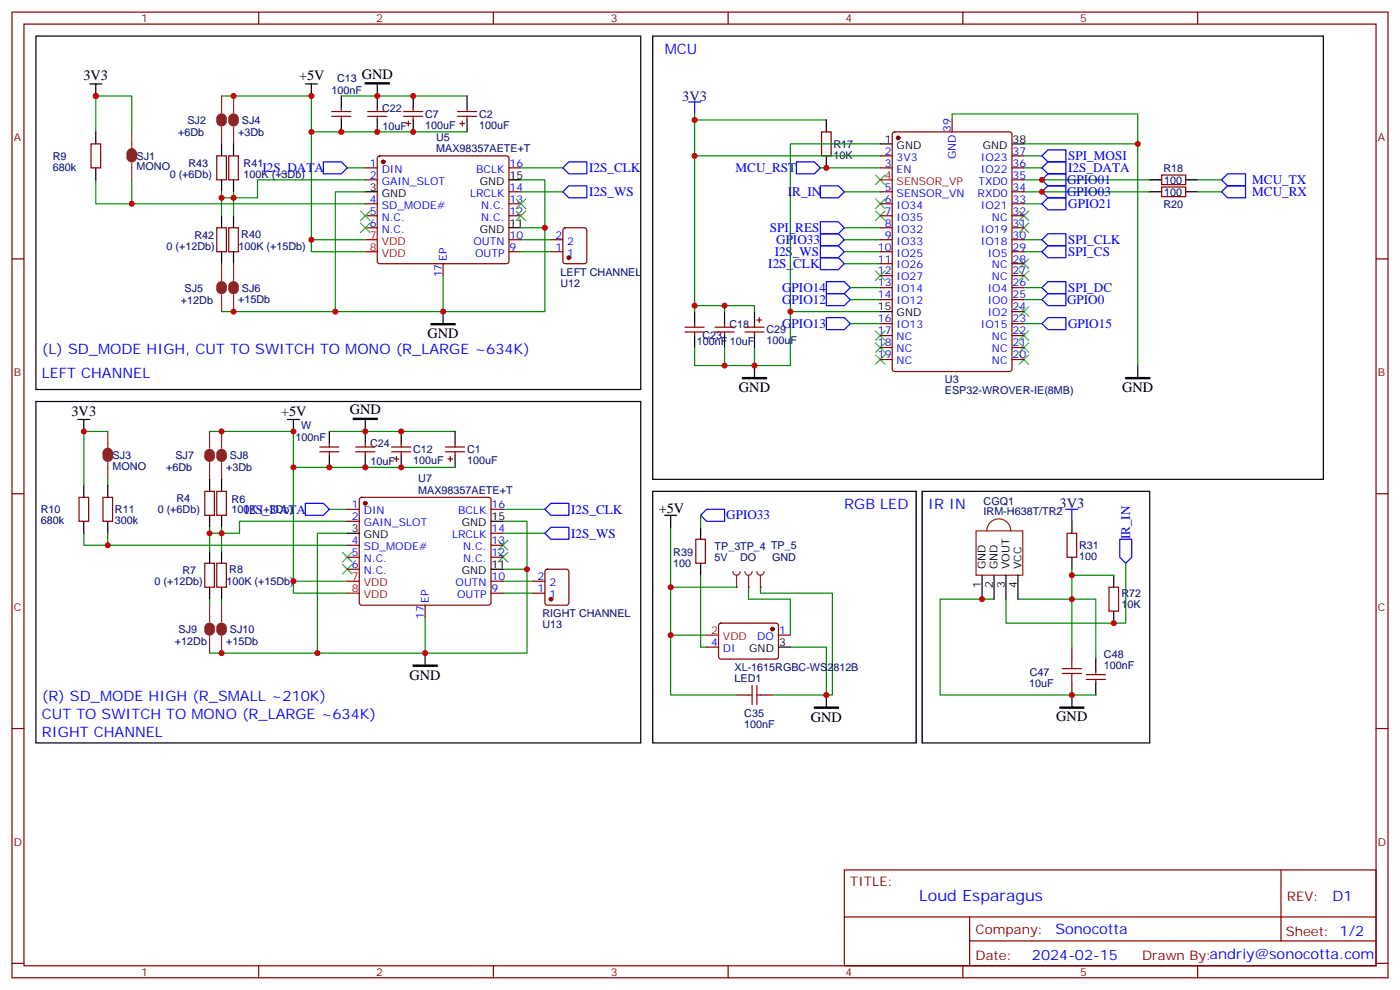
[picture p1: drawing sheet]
<svg xmlns="http://www.w3.org/2000/svg" width="412mm" height="292mm" viewBox="0 0 412 292" stroke-linecap="round" stroke-linejoin="round" font-family="sans-serif">
<g fill="none" stroke="#870000" stroke-width=".35">
<path d="M3.5 3.6h405.4v284.3h-405.4zM7.1 7.1h398.2v277.3h-398.2zM76.2 3.6v3.5M145.3 3.6v3.5M214.5 3.6v3.5M283.6 3.6v3.5M352.8 3.6v3.5M97.7 34.3h5.7M97.7 32.8h5.7M100.5 31.8v1M100.5 34.3v1M108.3 34.3h5.6"/>
<path d="M108.3 32.8h5.6M111.1 31.8v1M111.1 34.3v1M118.9 34.3h5.6M118.9 32.8h5.6M119.6 36.4h1.4M120.3 35.7v1.4M121.7 31.8v1M121.7 34.3v1M134.8 34.3h5.6M134.8 32.8h5.6M135.5 36.4h1.4"/>
<path d="M136.2 35.7v1.4M137.6 31.8v1M137.6 34.3v1M242 38.8h2.8v7.1h-2.8zM263.1 39l.4-.2h33.9l.6 .5 .1 69.4-.5 .6-34.1 .1-.6-.5-.1-69.4zM280.5 35.3v3.5M26.8 42.4h2.8v7h-2.8zM63.9 45.9h2.8v7.1h-2.8zM67.4 45.9h2.8v7.1h-2.8zM107.6 49.4h3.5M107.6 53h3.5M111.4 46.1l.4-.2h37.4l.5 .2 .2 .5v30.3l-.2 .5-.5 .2h-37.4l-.5-.2-.2-.5v-30.3z"/>
<path d="M149.9 49.4h3.6M149.9 56.5h3.6M259.3 49.4h3.5M259.3 56.5h3.5M259.3 45.9h3.5M298.1 49.4h3.5M298.1 53h3.5M298.1 56.5h3.5M298.1 45.9h3.5M342.2 51.5h7v2.9h-7zM342.2 55.1h7v2.8h-7zM3.5 76.2h3.6"/>
<path d="M63.9 67.1h2.8v7h-2.8zM67.4 67.1h2.8v7h-2.8zM107.6 60h3.5M107.6 63.5h3.5M107.6 67.1h3.5M130.5 77.6v3.6M149.9 60h3.6M149.9 63.5h3.6M149.9 74.1h3.6M149.9 70.6h3.6M162.3 74.1h3.5M162.3 70.6h3.5"/>
<path d="M166 67.3l.5-.2h5.7l.6 .4 .1 9.4-.5 .7h-5.9l-.6-.4-.1-9.4zM259.3 60h3.5M259.3 63.5h3.5M259.3 67.1h3.5M259.3 74.1h3.5M259.3 70.6h3.5M259.3 77.6h3.5M298.1 60h3.5M298.1 63.5h3.5M298.1 67.1h3.5M298.1 74.1h3.5M298.1 70.6h3.5"/>
<path d="M298.1 77.6h3.5M405.3 76.2h3.6M201.8 97.8h5.6M201.8 96.3h5.6M204.6 95.3v1M204.6 97.8v1M210.6 97.8h5.7M210.6 96.3h5.7M213.4 95.3v1M213.4 97.8v1M219.4 97.8h5.7M219.4 96.3h5.7"/>
<path d="M222.2 95.3v1M222.2 97.8v1M223 94.2h1.4M223.7 93.5v1.4M259.3 81.2h3.5M259.3 84.7h3.5M259.3 88.2h3.5M259.3 95.3h3.5M259.3 98.8h3.5M298.1 81.2h3.5M298.1 84.7h3.5M298.1 88.2h3.5"/>
<path d="M298.1 91.8h3.5M298.1 95.3h3.5M298.1 98.8h3.5M259.3 102.3h3.5M259.3 105.9h3.5M298.1 102.3h3.5M298.1 105.9h3.5M94.2 133h5.6M94.2 131.6h5.6M97 130.6v1M97 133v1.1M104.8 133h5.6"/>
<path d="M104.8 131.6h5.6M107.6 130.6v1M107.6 133v1.1M115.4 133h5.6M115.4 131.6h5.6M116.1 135.1h1.4M116.8 134.4v1.5M118.2 130.6v1M118.2 133v1.1M131.2 133h5.7M131.2 131.6h5.7M131.9 135.1h1.4"/>
<path d="M132.6 134.4v1.5M134.1 130.6v1M134.1 133v1.1M3.5 145.4h3.6M23.3 146.4h2.8v7.1h-2.8zM30.3 146.4h2.9v7.1h-2.9zM60.3 144.7h2.8v7h-2.8zM63.9 144.7h2.8v7h-2.8zM102.3 150h3.5M102.3 153.5h3.5M106.1 146.6l.4-.2h37.4l.5 .2 .2 .5v30.4l-.2 .5-.5 .2h-37.4l-.5-.2-.2-.5v-30.4zM144.6 150h3.6"/>
<path d="M144.6 157h3.6M205 158.8h2.8v7h-2.8zM314.3 157h2.8v7.1h-2.8zM405.3 145.4h3.6M60.3 165.8h2.8v7.1h-2.8zM63.9 165.8h2.8v7.1h-2.8zM102.3 160.5h3.5M102.3 164.1h3.5M102.3 167.6h3.5M125.2 178.2v3.5M144.6 160.5h3.6M144.6 164.1h3.6"/>
<path d="M144.6 174.7h3.6M144.6 171.1h3.6M157 174.7h3.5M157 171.1h3.5M160.7 167.8l.5-.2h5.7l.6 .4 .1 9.5-.5 .6-5.9 .1-.6-.5-.1-9.4zM326.7 172.9h2.8v7.1h-2.8zM208.1 190.5h3.6M211.9 183.7l.5-.2h16.5l.4 .7-.1 9.4-.6 .5-16.5-.1-.4-.6v-9.2zM229.3 187h3.5M315.7 190.5v3.6M320 198.6h5.6M322.8 197.6v1"/>
<path d="M3.5 214.5h3.6M217 204.6h3.5M224 204.6h3.5M315.7 201.1v3.5M320 200.1h5.6M322.8 200.1v1M405.3 214.5h3.6M248.7 256.2h156.6v28.2h-156.6zM377.3 256.2v20.9M248.7 270h156.5M285.6 277.1h119.6M285.6 270v14.1"/>
<path d="M3.5 283.7h3.6M76.2 284.4v3.5M145.3 284.4v3.5M214.5 284.4v3.5M283.6 284.4v3.5M352.8 284.4v3.5M405.3 283.7h3.6"/>
</g>
<g fill="#870000" stroke="#870000" stroke-width=".35">
<circle cx="112.9" cy="47.7" r=".53"/>
<circle cx="107.6" cy="148.2" r=".53"/>
<circle cx="167.6" cy="75.9" r=".53"/>
<circle cx="162.3" cy="176.4" r=".53"/>
<circle cx="264.6" cy="40.6" r=".53"/>
<circle cx="227.5" cy="185.2" r=".53"/>
</g>
<g fill="none" stroke="#000" stroke-width=".35">
<path d="M10.6 10.6h178.1v104.1h-178.1zM192.3 10.6h197.5v130.5h-197.5zM26.5 24.7h3.5M28.2 24.7v3.6M28.2 38.8v3.6M90 24.7h3.5M91.7 24.7v3.6M100.5 28.3v3.5M100.5 35.3v3.5M111.1 24.7v7.1M111.1 35.3v3.5M121.7 28.3v3.5"/>
<path d="M121.7 35.3v3.5M137.6 28.3v3.5M137.6 35.3v3.5M243.4 35.3v3.5M28.2 49.4v3.6M65.3 42.4v3.5M65.3 53v3.5M68.8 42.4v3.5M68.8 53v3.5M107.6 56.5h3.5M149.9 53h3.6M243.4 45.9v3.5"/>
<path d="M259.3 42.4h3.5M298.1 42.4h3.5M338.7 56.5h3.5M338.7 53h3.5M349.2 56.5h3.6M349.2 53h3.6M65.3 63.5v3.6M65.3 74.1v3.5M68.8 63.5v3.6M68.8 74.1v3.5M149.9 67.1h3.6M130.5 91.8v3.5"/>
<path d="M204.6 91.8v3.5M204.6 98.8v3.5M213.4 91.8v3.5M213.4 98.8v3.5M222.2 91.8v3.5M222.2 98.8v3.5M259.3 91.8h3.5M10.6 118.2h178.1v100.6h-178.1zM222.2 107.6v3.6M335.1 107.6v3.6M22.9 123.5h3.6M24.7 123.5v3.5"/>
<path d="M84.7 123.5h3.5M86.4 123.5v3.5M97 127v3.6M97 134.1v3.5M107.6 123.5v7.1M107.6 134.1v3.5M118.2 127v3.6M118.2 134.1v3.5M134.1 127v3.6M134.1 134.1v3.5M24.7 142.9v3.5M24.7 153.5v3.5"/>
<path d="M31.7 142.9v3.5M31.7 153.5v3.5M61.7 141.1v3.6M61.7 151.7v3.6M65.3 141.1v3.6M65.3 151.7v3.6M102.3 157h3.5M144.6 153.5h3.6M192.3 144.7h77.6v74.1h-77.6zM195.8 151.7h3.5M197.6 151.7v3.6M206.4 155.3v3.5"/>
<path d="M271.6 144.7h67.1v74.1h-67.1zM315.7 153.5v3.5M61.7 162.3v3.5M61.7 172.9v3.5M65.3 162.3v3.5M65.3 172.9v3.5M144.6 167.6h3.6M206.4 165.8v3.6M315.7 164.1v3.5M328.1 169.4v3.5M328.1 180v3.5M125.2 192.3v3.5"/>
<path d="M229.3 190.5h3.5M322.8 194.1v3.5M243.4 204.6v3.6M315.7 204.6v3.6M322.8 201.1v3.5"/>
</g>
<path d="M259.3 53h3.5M107.6 70.6h3.5M107.6 74.1h3.5M102.3 171.1h3.5M102.3 174.7h3.5M208.1 187h3.6" fill="none" stroke="#f00" stroke-width=".35"/>
<g fill="none" stroke="#008700" stroke-width=".35">
<path d="M28.2 38.8v-10.5h10.6v10.5M65.3 28.3h26.4v45.8h15.9M91.7 38.8h45.9M100.5 28.3h37.1M204.6 33.5v12.4h54.7M204.6 35.3h38.8M280.5 35.3v-1.8h54.6v74.1M28.2 53v7h79.4M38.8 53v7M65.3 58.2h3.5v5.3M65.3 56.5v7M102.3 49.4h5.3"/>
<path d="M107.6 56.5h-8.8v35.3h31.7v-10.6M107.6 53h-31.8v5.2h-7v-1.7M153.5 53h7v14.1M153.5 49.4h12.3M153.5 56.5h12.3M204.6 45.9v45.9M241.7 49.4h17.6M248.7 56.5h10.6M259.3 42.4h-26.5v49.4M301.6 49.4h5.3M301.6 56.5h37.1M301.6 45.9h5.3"/>
<path d="M301.6 53h37.1M301.6 42.4h33.5M352.8 56.5h7M352.8 53h7M91.7 70.6h15.9M153.5 67.1h7v24.7h-30M153.5 70.6h8.8M153.5 74.1h8.8M248.7 70.6h10.6M248.7 77.6h10.6M248.7 74.1h10.6M248.7 67.1h10.6"/>
<path d="M301.6 70.6h5.3M301.6 74.1h5.3M301.6 60h5.3M65.3 91.8h33.5M204.6 90h8.8v1.8M213.4 90h8.8v1.8M250.5 84.7h8.8M250.5 88.2h8.8M250.5 95.3h8.8M259.3 91.8h-26.5v15.8h-10.6v-5.3M301.6 84.7h5.3M301.6 88.2h5.3"/>
<path d="M301.6 95.3h5.3M204.6 102.3v5.3h8.8M213.4 102.3v5.3h8.8M31.7 127h-7v15.9M61.7 127h24.7v47.7h15.9M86.4 137.6h47.7M97 127h37.1M24.7 157v3.5h77.6M31.7 141.1v1.8M31.7 157v3.5M61.7 155.3v7M65.3 155.3v7"/>
<path d="M97 150h5.3M102.3 153.5h-31.7v3.5h-8.9M102.3 157h-8.8v35.3h31.7v-10.6M148.2 153.5h7v14.1M148.2 150h12.3M148.2 157h12.3M197.6 155.3v17.6h19.4M206.4 151.7v3.6M61.7 176.4v1.8M65.3 176.4v1.8M86.4 171.1h15.9M148.2 167.6h7v24.7h-30"/>
<path d="M148.2 174.7h8.8M148.2 171.1h8.8M197.6 172.9v31.7h19.4M206.4 169.4v21.1h1.7M220.5 172.9v3.5h12.3v10.6M224 172.9v1.8h21.2v29.9h-1.8M292.8 176.4h-15.9v28.2h45.9M299.9 176.4h22.9v17.7M315.7 169.4h12.4M315.7 167.6v22.9M331.6 165.8v17.7h-35.3v-7.1M61.7 192.3h31.8"/>
<path d="M197.6 187h10.5M232.8 190.5h10.6v14.1h-15.9"/>
</g>
<g fill="none" stroke="#3c3" stroke-width=".35">
<path d="M152 58.6l2.9 2.8M154.9 58.6l-2.9 2.8M257.9 58.6l2.8 2.8M257.9 51.5l2.8 2.9M260.7 58.6l-2.8 2.8M260.7 51.5l-2.8 2.9M106.2 65.7l2.8 2.8M106.2 62.1l2.8 2.8M109 65.7l-2.8 2.8M109 62.1l-2.8 2.8M152 62.1l2.9 2.8M154.9 62.1l-2.9 2.8"/>
<path d="M257.9 79.8l2.8 2.8M257.9 62.1l2.8 2.8M260.7 79.8l-2.8 2.8M260.7 62.1l-2.8 2.8M300.2 65.7l2.8 2.8M300.2 62.1l2.8 2.8M300.2 79.8l2.8 2.8M300.2 76.2l2.8 2.9M303 65.7l-2.8 2.8M303 62.1l-2.8 2.8M303 79.8l-2.8 2.8M303 76.2l-2.8 2.9"/>
<path d="M257.9 97.4l2.8 2.8M260.7 97.4l-2.8 2.8M300.2 90.3l2.8 2.9M300.2 97.4l2.8 2.8M303 90.3l-2.8 2.9M303 97.4l-2.8 2.8M257.9 104.5l2.8 2.8M257.9 100.9l2.8 2.9M260.7 104.5l-2.8 2.8M260.7 100.9l-2.8 2.9M300.2 100.9l2.8 2.9M300.2 104.5l2.8 2.8"/>
<path d="M303 100.9l-2.8 2.9M303 104.5l-2.8 2.8M146.8 159.1l2.8 2.9M149.6 159.1l-2.8 2.9M100.9 162.7l2.8 2.8M100.9 166.2l2.8 2.8M103.7 162.7l-2.8 2.8M103.7 166.2l-2.8 2.8M146.8 162.7l2.8 2.8M149.6 162.7l-2.8 2.8"/>
</g>
<g fill="none" stroke="#00f" stroke-width=".35">
<path d="M202.8 30h3.6M204.6 30v3.5M95.2 47.7h5.3l1.8 1.7-1.8 1.8h-5.3zM165.8 49.4l1.8-1.7h5.3v3.5h-5.3zM167.6 54.7h5.3v3.5h-5.3l-1.8-1.7zM234.6 47.7h5.3l1.8 1.7-1.8 1.8h-5.3zM241.7 54.7h5.2l1.8 1.8-1.8 1.7h-5.2zM306.9 45.9l1.8-1.8h5.3v3.6h-5.3zM306.9 49.4l1.8-1.7h5.3v3.5h-5.3zM306.9 53l1.8-1.8h5.3v3.5h-5.3zM306.9 56.5l1.8-1.8h5.3v3.5h-5.3zM361.6 54.7h5.3v3.5h-5.3l-1.8-1.7z"/>
<path d="M361.6 51.2h5.3v3.5h-5.3l-1.8-1.7zM241.7 65.3h5.2l1.8 1.8-1.8 1.7h-5.2zM241.7 75.9h5.2l1.8 1.7-1.8 1.8h-5.2zM241.7 72.4h5.2l1.8 1.7-1.8 1.8h-5.2zM241.7 68.8h5.2l1.8 1.8-1.8 1.8h-5.2zM306.9 60l1.8-1.8h5.3v3.6h-5.3zM306.9 74.1l1.8-1.7h5.3v3.5h-5.3zM306.9 70.6l1.8-1.8h5.3v3.6h-5.3zM243.4 82.9h5.3l1.8 1.8-1.8 1.8h-5.3zM243.4 86.5h5.3l1.8 1.7-1.8 1.8h-5.3zM243.4 93.5h5.3l1.8 1.8-1.8 1.7h-5.3zM306.9 84.7l1.8-1.8h5.3v3.6h-5.3z"/>
<path d="M306.9 95.3l1.8-1.8h5.3v3.5h-5.3zM306.9 88.2l1.8-1.7h5.3v3.5h-5.3zM90 148.2h5.2l1.8 1.8-1.8 1.7h-5.2zM160.5 157l1.8-1.7h5.3v3.5h-5.3zM160.5 150l1.8-1.8h5.3v3.5h-5.3zM206.4 151.7l1.7-1.7h5.3v3.5h-5.3zM314 150h3.5M315.7 150v3.5M329.8 158.8h3.6v5.3l-1.8 1.7-1.8-1.7z"/>
</g>
<path d="M107.6 24.4h7.1v.3h-7.1zM127 95.3h7.1v.3h-7.1zM218.7 111.2h7.1v.3h-7.1zM331.6 111.2h7.1v.3h-7.1zM104.1 123.2h7v.3h-7zM121.7 195.8h7.1v.4h-7.1zM239.9 208.2h7v.3h-7zM312.2 208.2h7.1v.3h-7.1z" fill="#000" stroke="#000" stroke-width=".35"/>
<g fill="none" stroke="#8c2424" stroke-width="1.8">
<path d="M64.6 35a.71 .71 0 0 1 .7-.7 .71 .71 0 0 1 .7 .7M64.6 35.7a.71 .71 0 0 0 .7 .7 .71 .71 0 0 0 .7-.7M68.1 35a.71 .71 0 0 1 .7-.7 .71 .71 0 0 1 .7 .7M68.1 35.7a.71 .71 0 0 0 .7 .7 .71 .71 0 0 0 .7-.7M38.1 45.5a.76 .76 0 0 1 .7-1 .76 .76 0 0 1 .7 1M38.1 46.2a.71 .71 0 0 0 .7 .8 .71 .71 0 0 0 .7-.8M64.6 84.3a.71 .71 0 0 1 .7-.7 .71 .71 0 0 1 .7 .7M64.6 85.1a.71 .71 0 0 0 .7 .7 .71 .71 0 0 0 .7-.7M68.1 84.3a.71 .71 0 0 1 .7-.7 .71 .71 0 0 1 .7 .7M68.1 85.1a.71 .71 0 0 0 .7 .7 .71 .71 0 0 0 .7-.7M31 133.7a.76 .76 0 0 1 .8-1 .76 .76 0 0 1 .7 1M31 134.4a.71 .71 0 0 0 .8 .7 .71 .71 0 0 0 .7-.7"/>
<path d="M61 133.7a.71 .71 0 0 1 .7-.7 .71 .71 0 0 1 .7 .7M61 134.4a.71 .71 0 0 0 .7 .7 .71 .71 0 0 0 .7-.7M64.6 133.7a.71 .71 0 0 1 .7-.7 .71 .71 0 0 1 .7 .7M64.6 134.4a.71 .71 0 0 0 .7 .7 .71 .71 0 0 0 .7-.7M61 184.9a.71 .71 0 0 1 .7-.7 .71 .71 0 0 1 .7 .7M61 185.6a.71 .71 0 0 0 .7 .7 .71 .71 0 0 0 .7-.7M64.6 184.9a.71 .71 0 0 1 .7-.7 .71 .71 0 0 1 .7 .7M64.6 185.6a.71 .71 0 0 0 .7 .7 .71 .71 0 0 0 .7-.7"/>
</g>
<g fill="none" stroke="#8c2424" stroke-width=".35">
<path d="M38.8 38.8v5M65.3 28.3v4.9M65.3 37.4v5M68.8 28.3v4.9M68.8 37.4v5M38.8 44.5v2.5M38.8 48v5M65.3 77.6v5M68.8 77.6v5M65.3 86.8v5M68.8 86.8v5M31.7 127v5"/>
<path d="M31.7 132.7v2.4M31.7 136.2v4.9M61.7 127v5M61.7 136.2v4.9M65.3 127v5M65.3 136.2v4.9M61.7 178.2v4.9M65.3 178.2v4.9M215.9 168.3a1.06 1.06 0 0 0 1.1 1.1 1.06 1.06 0 0 0 1-1.1M217 169.4v3.5M61.7 187.4v4.9M65.3 187.4v4.9"/>
</g>
<path d="M312.9 198.3h5.7M312.9 196.9h5.7M315.7 194.1v2.8M315.7 198.3v2.8M220.5 204.6h1M221.5 201.8v5.7M223 201.8v5.7M223 204.6h1" fill="none" stroke="#a10000" stroke-width=".35"/>
<circle cx="217" cy="172.9" r=".18" fill="#8c2424"/>
<path d="M219.4 168.3a1.06 1.06 0 0 0 1.1 1.1 1.06 1.06 0 0 0 1-1.1M220.5 169.4v3.5" fill="none" stroke="#8c2424" stroke-width=".35"/>
<circle cx="220.5" cy="172.9" r=".18" fill="#8c2424"/>
<path d="M223 168.3a1.06 1.06 0 0 0 1 1.1 1.06 1.06 0 0 0 1.1-1.1M224 169.4v3.5" fill="none" stroke="#8c2424" stroke-width=".35"/>
<circle cx="224" cy="172.9" r=".18" fill="#8c2424"/>
<path d="M289.3 169.4v7M292.8 169.4v7M296.3 169.4v7M299.9 169.4v7" fill="none" stroke="#000" stroke-width=".35"/>
<path d="M287.5 156.3h13.8v13.1h-13.8zM290.7 156.3a3.5 3.5 0 0 1 3.5-3.5 3.5 3.5 0 0 1 3.5 3.5" fill="none" stroke="#8c2424" stroke-width=".35"/>
<g fill="#c00">
<circle cx="91.7" cy="70.6" r=".88"/>
<circle cx="130.5" cy="91.8" r=".88"/>
<circle cx="160.5" cy="67.1" r=".88"/>
<circle cx="155.2" cy="167.6" r=".88"/>
<circle cx="125.2" cy="192.3" r=".88"/>
<circle cx="86.4" cy="171.1" r=".88"/>
<circle cx="86.4" cy="137.6" r=".88"/>
<circle cx="97" cy="137.6" r=".88"/>
<circle cx="107.6" cy="127" r=".88"/>
<circle cx="91.7" cy="38.8" r=".88"/>
<circle cx="100.5" cy="38.8" r=".88"/>
<circle cx="107.6" cy="137.6" r=".88"/>
<circle cx="86.4" cy="127" r=".88"/>
<circle cx="91.7" cy="28.3" r=".88"/>
<circle cx="111.1" cy="28.3" r=".88"/>
<circle cx="111.1" cy="38.8" r=".88"/>
<circle cx="118.2" cy="127" r=".88"/>
<circle cx="118.2" cy="137.6" r=".88"/>
<circle cx="121.7" cy="28.3" r=".88"/>
<circle cx="121.7" cy="38.8" r=".88"/>
<circle cx="98.8" cy="91.8" r=".88"/>
<circle cx="68.8" cy="91.8" r=".88"/>
<circle cx="93.5" cy="192.3" r=".88"/>
<circle cx="65.3" cy="192.3" r=".88"/>
<circle cx="65.3" cy="157" r=".88"/>
<circle cx="61.7" cy="157" r=".88"/>
<circle cx="68.8" cy="58.2" r=".88"/>
<circle cx="65.3" cy="58.2" r=".88"/>
<circle cx="68.8" cy="28.3" r=".88"/>
<circle cx="38.8" cy="60" r=".88"/>
<circle cx="28.2" cy="28.3" r=".88"/>
<circle cx="65.3" cy="127" r=".88"/>
<circle cx="24.7" cy="127" r=".88"/>
<circle cx="31.8" cy="160.5" r=".88"/>
<circle cx="204.6" cy="35.3" r=".88"/>
<circle cx="243.4" cy="49.4" r=".88"/>
<circle cx="232.8" cy="91.8" r=".88"/>
<circle cx="335.1" cy="42.4" r=".88"/>
<circle cx="306.9" cy="53" r=".88"/>
<circle cx="306.9" cy="56.5" r=".88"/>
<circle cx="213.4" cy="90" r=".88"/>
<circle cx="213.4" cy="107.6" r=".88"/>
<circle cx="222.3" cy="107.6" r=".88"/>
<circle cx="204.6" cy="90" r=".88"/>
<circle cx="204.6" cy="45.9" r=".88"/>
<circle cx="243.4" cy="204.6" r=".88"/>
<circle cx="197.6" cy="187" r=".88"/>
<circle cx="197.6" cy="172.9" r=".88"/>
<circle cx="315.7" cy="204.6" r=".88"/>
<circle cx="315.7" cy="176.4" r=".88"/>
<circle cx="328.1" cy="183.5" r=".88"/>
<circle cx="315.7" cy="169.4" r=".88"/>
<circle cx="289.3" cy="176.4" r=".88"/>
</g>
<text font-size="4.6" fill="#00f" x="270.8" y="265.2">Loud Esparagus</text>
<g font-size="4.2" fill="#00f">
<text x="195.8" y="15.9">MCU</text>
<text x="12.3" y="104.1">(L) SD_MODE HIGH, CUT TO SWITCH TO MONO (R_LARGE ~634K)</text>
<text x="12.3" y="111.2">LEFT CHANNEL</text>
<text x="248.7" y="150">RGB LED</text>
<text x="273.4" y="150">IR IN</text>
<text x="12.3" y="206.4">(R) SD_MODE HIGH (R_SMALL ~210K)</text>
<text x="12.3" y="211.7">CUT TO SWITCH TO MONO (R_LARGE ~634K)</text>
<text x="12.3" y="217">RIGHT CHANNEL</text>
<text x="392.5" y="265.4">D1</text>
<text x="310.9" y="275">Sonocotta</text>
<text x="304" y="282.8">2024-02-15</text>
</g>
<g font-size="4.2">
<text x="24.6" y="23.6">3V3</text>
<text x="88.1" y="23.6">+5V</text>
<text x="106.5" y="23.2">GND</text>
<text x="125.9" y="99.6">GND</text>
<text x="217.7" y="115.5">GND</text>
<text x="330.6" y="115.5">GND</text>
<text x="21.1" y="122.3">3V3</text>
<text x="82.8" y="122.3">+5V</text>
<text x="103" y="122">GND</text>
<text x="194" y="151">+5V</text>
<text x="120.6" y="200.3">GND</text>
<text x="238.8" y="212.5">GND</text>
<text x="311.1" y="212.4">GND</text>
</g>
<g font-size="4.2" fill="#000080">
<text x="201" y="29.7">3V3</text>
<text x="312.1" y="149.6">3V3</text>
</g>
<g font-size="3.9" fill="#00f">
<text x="314.7" y="47.1">SPI_MOSI</text>
<text x="77.4" y="50.7">I2S_DATA</text>
<text x="173.6" y="50.7">I2S_CLK</text>
<text x="216.7" y="50.7">MCU_RST</text>
<text x="314.7" y="50.6">I2S_DATA</text>
<text x="173.6" y="57.7">I2S_WS</text>
<text x="232.1" y="57.7">IR_IN</text>
<text x="314.3" y="54.2">GPIO01</text>
<text x="314.3" y="57.8">GPIO03</text>
<text x="368.9" y="54.1">MCU_TX</text>
<text x="368.9" y="57.6">MCU_RX</text>
<text x="314.7" y="61.3">GPIO21</text>
<text x="226.7" y="68.3">SPI_RES</text>
<text x="228.6" y="71.8">GPIO33</text>
<text x="314.7" y="71.8">SPI_CLK</text>
<text x="228.2" y="75.4">I2S_WS</text>
<text x="314.7" y="75.3">SPI_CS</text>
<text x="226.3" y="78.9">I2S_CLK</text>
<text x="230.4" y="85.9">GPIO14</text>
<text x="230.4" y="89.5">GPIO12</text>
<text x="314.3" y="89.5">GPIO0</text>
<text x="314.7" y="85.9">SPI_DC</text>
<text x="230.4" y="96.5">GPIO13</text>
<text x="314.6" y="96.5">GPIO15</text>
<text x="72.1" y="151.2">I2S_DATA</text>
<text x="168.3" y="151.2">I2S_CLK</text>
<text x="213.9" y="152.9">GPIO33</text>
<text x="168.3" y="158.3">I2S_WS</text>
<text x="332.9" y="158.8" transform="rotate(-90 332.9 158.8)">IR_IN</text>
</g>
<g font-size="3.9" fill="#800">
<text x="250.5" y="260.7">TITLE:</text>
<text x="379.1" y="265.4">REV:</text>
<text x="287.4" y="274.9">Company:</text>
<text x="378.7" y="275.6">Sheet: 1/2</text>
<text x="287.4" y="282.6">Date:</text>
<text x="336.4" y="282.7">Drawn By:andriy@sonocotta.com</text>
</g>
<g font-size="3.2" fill="#800">
<text x="41.6" y="6.6">1</text>
<text x="110.8" y="6.6">2</text>
<text x="179.9" y="6.6">3</text>
<text x="249.1" y="6.6">4</text>
<text x="318.2" y="6.6">5</text>
<text x="4.1" y="41.7">A</text>
<text x="405.9" y="41.7">A</text>
<text x="4.1" y="110.8">B</text>
<text x="405.9" y="110.8">B</text>
<text x="4.1" y="180">C</text>
<text x="405.9" y="180">C</text>
<text x="4.1" y="249.1">D</text>
<text x="405.9" y="249.1">D</text>
<text x="41.6" y="287.4">1</text>
<text x="110.8" y="287.4">2</text>
<text x="179.9" y="287.4">3</text>
<text x="249.1" y="287.4">4</text>
<text x="318.2" y="287.4">5</text>
</g>
<g font-size="3.2" fill="#000080">
<text x="97.6" y="27.6">100nF</text>
<text x="99.3" y="24.1">C13</text>
<text x="112.5" y="32.9">C22</text>
<text x="125.2" y="34.7">C7</text>
<text x="141.1" y="34.7">C2</text>
<text x="52.5" y="40">+6Db</text>
<text x="55.2" y="36.4">SJ2</text>
<text x="70.2" y="40">+3Db</text>
<text x="71.2" y="36.4">SJ4</text>
<text x="112.7" y="38.2">10uF</text>
<text x="125.2" y="37.9">100uF</text>
<text x="128.5" y="41.4">U5</text>
<text x="141.1" y="37.9">100uF</text>
<text x="15.5" y="47.1">R9</text>
<text x="40.2" y="47">SJ1</text>
<text x="128.5" y="44.8">MAX98357AETE+T</text>
<text x="245.5" y="46.7">10K</text>
<text x="245.5" y="43.5">R17</text>
<text x="15.5" y="50.3">680k</text>
<text x="40.2" y="50.2">MONO</text>
<text x="50" y="52.4">0 (+6Db)</text>
<text x="55.5" y="49.1">R43</text>
<text x="71.8" y="52.4">100K (+3Db)</text>
<text x="71.8" y="49.2">R41</text>
<text x="342.7" y="50.6">R18</text>
<text x="343" y="54.1">100</text>
<text x="343" y="57.6">100</text>
<text x="342.7" y="61.1">R20</text>
<text x="57.3" y="70.3">R42</text>
<text x="71.1" y="70">R40</text>
<text x="49.1" y="73.5">0 (+12Db)</text>
<text x="70.2" y="73.5">100K (+15Db)</text>
<text x="165.1" y="81.2">LEFT CHANNEL</text>
<text x="53.3" y="89.4">+12Db</text>
<text x="54.4" y="85.9">SJ5</text>
<text x="70.2" y="89.4">+15Db</text>
<text x="71.2" y="85.8">SJ6</text>
<text x="165.1" y="84.4">U12</text>
<text x="205.2" y="101.7">100nF</text>
<text x="206.9" y="99.9">C23</text>
<text x="214.9" y="96.4">C18</text>
<text x="215" y="101.7">10uF</text>
<text x="225.8" y="101.4">100uF</text>
<text x="225.8" y="98.2">C29</text>
<text x="278.4" y="112.7">U3</text>
<text x="278.4" y="116">ESP32-WROVER-IE(8MB)</text>
<text x="87.1" y="129.9">100nF</text>
<text x="88.7" y="126.4">W</text>
<text x="109" y="131.7">C24</text>
<text x="33.2" y="135.2">SJ3</text>
<text x="51.7" y="135.2">SJ7</text>
<text x="67.7" y="135.2">SJ8</text>
<text x="109.1" y="137">10uF</text>
<text x="121.7" y="136.7">100uF</text>
<text x="121.7" y="133.5">C12</text>
<text x="137.6" y="136.7">100uF</text>
<text x="137.6" y="133.5">C1</text>
<text x="33.2" y="138.4">MONO</text>
<text x="48.9" y="138.8">+6Db</text>
<text x="66.7" y="138.7">+3Db</text>
<text x="123.2" y="141.9">U7</text>
<text x="52" y="147.9">R4</text>
<text x="68.2" y="148">R6</text>
<text x="123.2" y="145.3">MAX98357AETE+T</text>
<text x="289.7" y="148.6">CGQ1</text>
<text x="12" y="154.3">680k</text>
<text x="12" y="151.1">R10</text>
<text x="33.9" y="154.4">300k</text>
<text x="33.9" y="151.1">R11</text>
<text x="46.5" y="151.1">0 (+6Db)</text>
<text x="68.2" y="151.1">100K (+3Db)</text>
<text x="289.7" y="151.7">IRM-H638T/TR2</text>
<text x="317.9" y="161.6">R31</text>
<text x="198.3" y="167">100</text>
<text x="198.3" y="163.7">R39</text>
<text x="210.5" y="165.2">5V</text>
<text x="210.5" y="162.1">TP_3TP_4 TP_5</text>
<text x="218" y="165.2">DO</text>
<text x="227.4" y="165.2">GND</text>
<text x="317.9" y="164.8">100</text>
<text x="45.6" y="172.3">0 (+12Db)</text>
<text x="53.8" y="169">R7</text>
<text x="66.7" y="172.3">100K (+15Db)</text>
<text x="67.5" y="168.8">R8</text>
<text x="330.4" y="179">10K</text>
<text x="330.4" y="175.8">R72</text>
<text x="159.8" y="181.7">RIGHT CHANNEL</text>
<text x="159.8" y="185">U13</text>
<text x="51.5" y="189.9">+12Db</text>
<text x="52.6" y="186.4">SJ9</text>
<text x="66.7" y="189.9">+15Db</text>
<text x="67.7" y="186.4">SJ10</text>
<text x="216.4" y="197.6">XL-1615RGBC-WS2812B</text>
<text x="325.2" y="197">100nF</text>
<text x="325.2" y="193.7">C48</text>
<text x="216.4" y="200.8">LED1</text>
<text x="303.2" y="202.3">10uF</text>
<text x="303.4" y="199">C47</text>
<text x="219.2" y="214.4">100nF</text>
<text x="219.2" y="211.1">C35</text>
</g>
<g font-size="3.2" fill="#00f">
<text x="280.1" y="38.8" transform="rotate(-90 280.1 38.8)">39</text>
<text x="260.6" y="45.5">2</text>
<text x="264.1" y="47.3">3V3</text>
<text x="281.5" y="46.8" transform="rotate(-90 281.5 46.8)">GND</text>
<text x="288.9" y="47.3">IO23</text>
<text x="298.3" y="45.5">37</text>
<text x="108.9" y="49.1">1</text>
<text x="108.9" y="52.6">2</text>
<text x="112.4" y="50.8">DIN</text>
<text x="140.3" y="50.8">BCLK</text>
<text x="150.1" y="49.1">16</text>
<text x="260.6" y="49.1">3</text>
<text x="264.1" y="50.8">EN</text>
<text x="288.9" y="50.8">IO22</text>
<text x="298.3" y="49.1">36</text>
<text x="298.3" y="52.6">35</text>
<text x="108.9" y="59.7">4</text>
<text x="112.4" y="54.4">GAIN_SLOT</text>
<text x="138.5" y="57.9">LRCLK</text>
<text x="150.1" y="59.7">13</text>
<text x="150.1" y="56.1">14</text>
<text x="260.6" y="59.7">6</text>
<text x="260.6" y="56.1">5</text>
<text x="264.1" y="57.9">SENSOR_VN</text>
<text x="287.9" y="57.9">RXD0</text>
<text x="288.2" y="54.4">TXD0</text>
<text x="298.3" y="56.1">34</text>
<text x="298.3" y="59.7">33</text>
<text x="108.9" y="63.2">5</text>
<text x="112.4" y="61.4">SD_MODE#</text>
<text x="112.4" y="64.9">N.C.</text>
<text x="141.7" y="64.9">N.C.</text>
<text x="141.7" y="61.4">N.C.</text>
<text x="150.1" y="63.2">12</text>
<text x="260.6" y="63.2">7</text>
<text x="264.1" y="64.9">IO35</text>
<text x="264.1" y="61.4">IO34</text>
<text x="288.9" y="61.4">IO21</text>
<text x="292.2" y="64.9">NC</text>
<text x="298.3" y="63.2">32</text>
<text x="108.9" y="66.7">6</text>
<text x="112.4" y="68.5">N.C.</text>
<text x="150.1" y="70.2">10</text>
<text x="163.6" y="70.2">2</text>
<text x="260.6" y="70.2">9</text>
<text x="260.6" y="66.7">8</text>
<text x="264.1" y="68.5">IO32</text>
<text x="288.9" y="68.5">IO19</text>
<text x="298.3" y="66.7">31</text>
<text x="298.3" y="70.2">30</text>
<text x="131.6" y="76.9" transform="rotate(-90 131.6 76.9)">EP</text>
<text x="139.5" y="72">OUTN</text>
<text x="139.9" y="75.5">OUTP</text>
<text x="150.1" y="73.8">9</text>
<text x="163.6" y="73.8">1</text>
<text x="167.1" y="75.5">1</text>
<text x="167.1" y="72">2</text>
<text x="258.6" y="77.3">11</text>
<text x="258.6" y="73.8">10</text>
<text x="264.1" y="75.5">IO25</text>
<text x="264.1" y="72">IO33</text>
<text x="288.9" y="72">IO18</text>
<text x="290.9" y="75.5">IO5</text>
<text x="298.3" y="73.8">29</text>
<text x="298.3" y="77.3">28</text>
<text x="130.2" y="81.7" transform="rotate(-90 130.2 81.7)">17</text>
<text x="258.6" y="80.8">12</text>
<text x="264.1" y="82.6">IO27</text>
<text x="264.1" y="79.1">IO26</text>
<text x="292.2" y="79.1">NC</text>
<text x="292.2" y="82.6">NC</text>
<text x="298.3" y="80.8">27</text>
<text x="258.6" y="87.9">14</text>
<text x="258.6" y="84.3">13</text>
<text x="264.1" y="89.6">IO12</text>
<text x="264.1" y="86.1">IO14</text>
<text x="290.9" y="86.1">IO4</text>
<text x="290.9" y="89.6">IO0</text>
<text x="298.3" y="84.3">26</text>
<text x="298.3" y="87.9">25</text>
<text x="258.6" y="94.9">16</text>
<text x="290.9" y="93.2">IO2</text>
<text x="298.3" y="91.4">24</text>
<text x="298.3" y="94.9">23</text>
<text x="258.6" y="102">18</text>
<text x="258.6" y="98.5">17</text>
<text x="264.1" y="100.2">NC</text>
<text x="264.1" y="96.7">IO13</text>
<text x="288.9" y="96.7">IO15</text>
<text x="292.2" y="100.2">NC</text>
<text x="298.3" y="98.5">22</text>
<text x="298.3" y="102">21</text>
<text x="258.6" y="105.5">19</text>
<text x="264.1" y="107.3">NC</text>
<text x="264.1" y="103.8">NC</text>
<text x="292.2" y="103.8">NC</text>
<text x="292.2" y="107.3">NC</text>
<text x="298.3" y="105.5">20</text>
<text x="103.6" y="149.6">1</text>
<text x="144.8" y="149.6">16</text>
<text x="103.6" y="153.1">2</text>
<text x="107.1" y="151.4">DIN</text>
<text x="107.1" y="154.9">GAIN_SLOT</text>
<text x="135" y="151.4">BCLK</text>
<text x="103.6" y="160.2">4</text>
<text x="107.1" y="162">SD_MODE#</text>
<text x="133.2" y="158.4">LRCLK</text>
<text x="136.4" y="162">N.C.</text>
<text x="144.8" y="160.2">13</text>
<text x="144.8" y="156.7">14</text>
<text x="103.6" y="163.7">5</text>
<text x="103.6" y="167.3">6</text>
<text x="107.1" y="165.5">N.C.</text>
<text x="136.4" y="165.5">N.C.</text>
<text x="144.8" y="163.7">12</text>
<text x="107.1" y="169">N.C.</text>
<text x="134.2" y="172.5">OUTN</text>
<text x="144.8" y="170.8">10</text>
<text x="158.3" y="170.8">2</text>
<text x="161.8" y="172.5">2</text>
<text x="126.3" y="177.5" transform="rotate(-90 126.3 177.5)">EP</text>
<text x="134.6" y="176.1">OUTP</text>
<text x="144.8" y="174.3">9</text>
<text x="158.3" y="174.3">1</text>
<text x="161.8" y="176.1">1</text>
<text x="124.9" y="182.2" transform="rotate(-90 124.9 182.2)">17</text>
<text x="209.5" y="190.2">4</text>
<text x="213" y="191.9">DI</text>
<text x="223.1" y="188.4">DO</text>
<text x="229.5" y="186.7">1</text>
</g>
<g font-size="3.2">
<text x="260.6" y="42">1</text>
<text x="264.1" y="43.8">GND</text>
<text x="289.5" y="43.8">GND</text>
<text x="298.3" y="42">38</text>
<text x="150.1" y="52.6">15</text>
<text x="108.9" y="56.1">3</text>
<text x="112.4" y="57.9">GND</text>
<text x="141.3" y="54.4">GND</text>
<text x="141.3" y="68.5">GND</text>
<text x="150.1" y="66.7">11</text>
<text x="258.6" y="91.4">15</text>
<text x="264.1" y="93.2">GND</text>
<text x="136.1" y="154.9">GND</text>
<text x="144.8" y="153.1">15</text>
<text x="103.6" y="156.7">3</text>
<text x="107.1" y="158.4">GND</text>
<text x="144.8" y="167.3">11</text>
<text x="290.3" y="167.6" transform="rotate(-90 290.3 167.6)">GND</text>
<text x="293.9" y="167.6" transform="rotate(-90 293.9 167.6)">GND</text>
<text x="297.4" y="167.6" transform="rotate(-90 297.4 167.6)">VOUT</text>
<text x="300.9" y="167.6" transform="rotate(-90 300.9 167.6)">VCC</text>
<text x="136.1" y="169">GND</text>
<text x="288.9" y="173.2" transform="rotate(-90 288.9 173.2)">1</text>
<text x="292.5" y="173.2" transform="rotate(-90 292.5 173.2)">2</text>
<text x="296" y="173.2" transform="rotate(-90 296 173.2)">3</text>
<text x="299.5" y="173.2" transform="rotate(-90 299.5 173.2)">4</text>
<text x="220.7" y="191.9">GND</text>
<text x="229.5" y="190.2">3</text>
</g>
<g font-size="3.2" fill="#f00">
<text x="260.6" y="52.6">4</text>
<text x="264.1" y="54.4">SENSOR_VP</text>
<text x="108.9" y="70.2">7</text>
<text x="108.9" y="73.8">8</text>
<text x="112.4" y="72">VDD</text>
<text x="112.4" y="75.5">VDD</text>
<text x="103.6" y="170.8">7</text>
<text x="107.1" y="172.5">VDD</text>
<text x="103.6" y="174.3">8</text>
<text x="107.1" y="176.1">VDD</text>
<text x="209.5" y="186.7">2</text>
<text x="213" y="188.4">VDD</text>
</g>
</svg>
